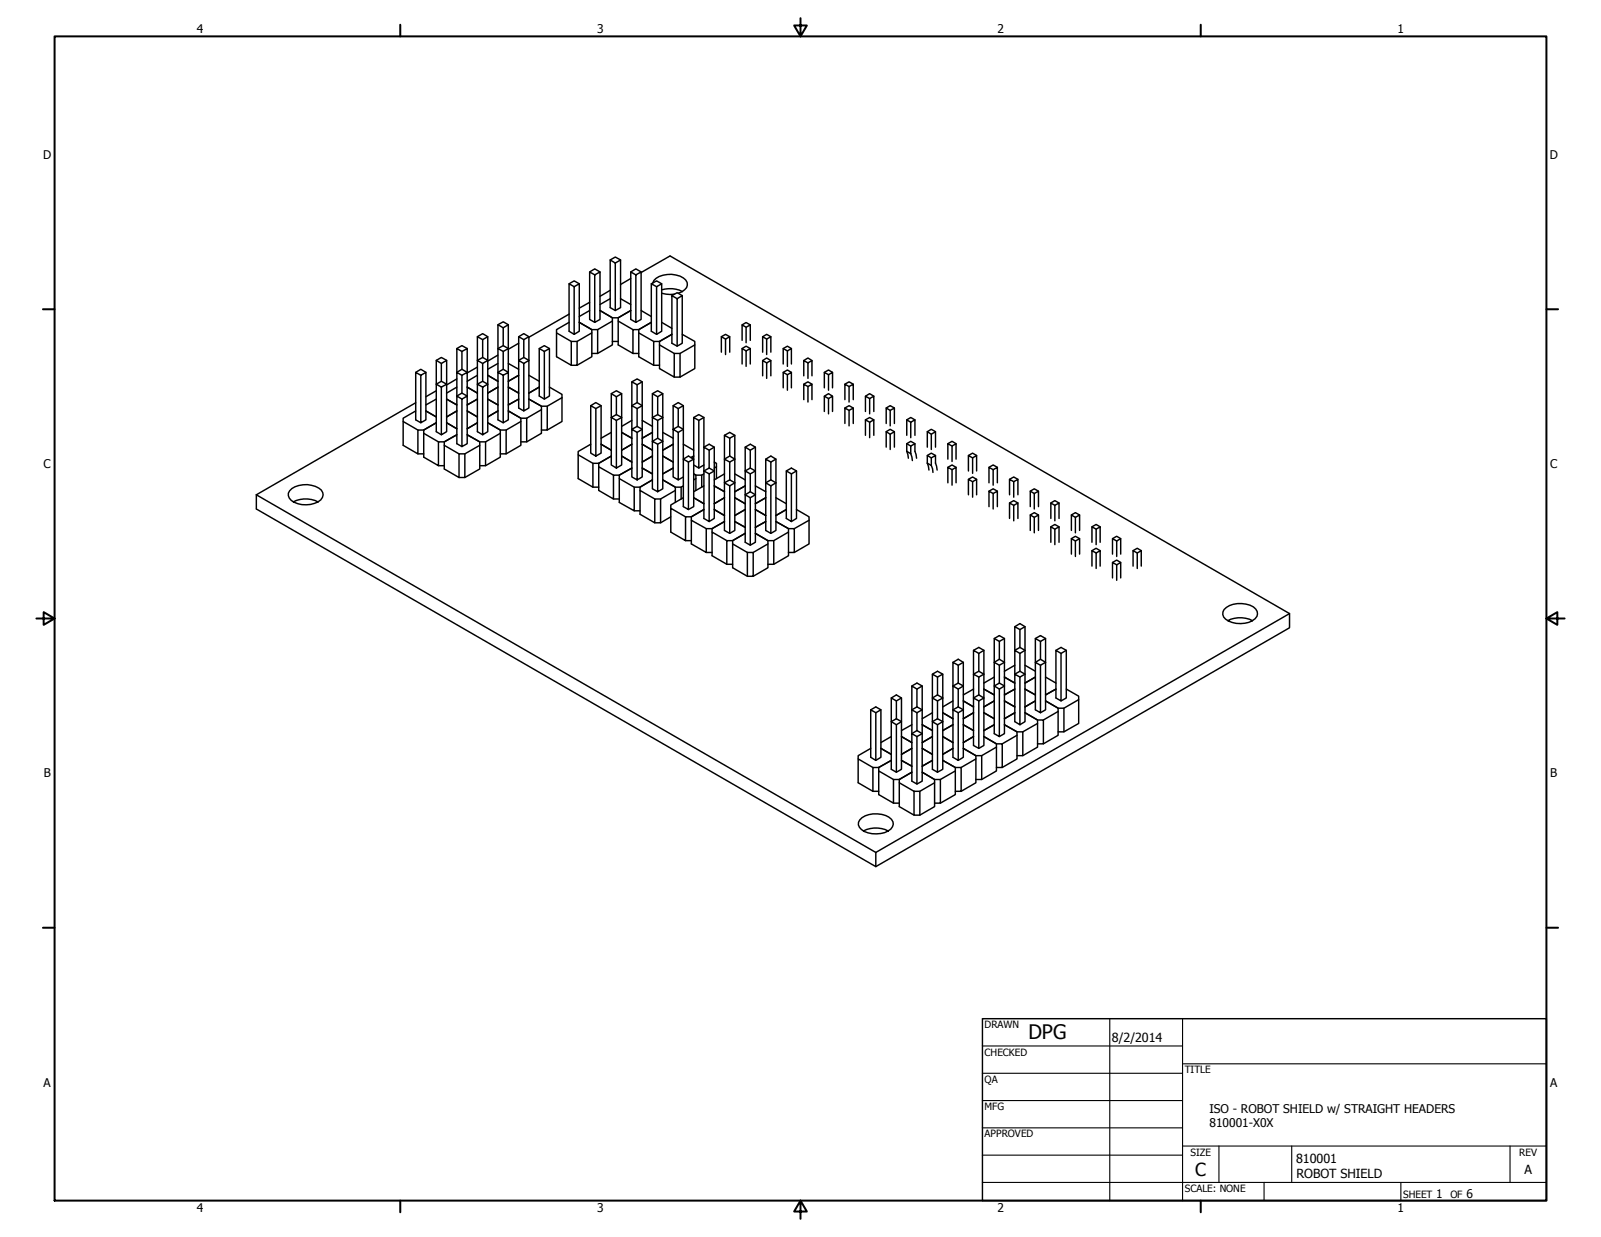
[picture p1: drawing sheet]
<svg xmlns="http://www.w3.org/2000/svg" width="559mm" height="432mm" viewBox="0 0 559 432" stroke-linecap="round" stroke-linejoin="round" font-family="sans-serif">
<!-- layer: Visible (ANSI) -->
<g fill="none" stroke="#000" stroke-width=".51">
<path d="M198.6 99.1l1.8-1.1 1.8 1.1M205.8 94.9l1.8-1 1.8 1M207.6 95.9l1.8-1v16.6l-1.8 1zM207.6 95.9l-1.8-1v16.6l1.8 1M213 90.7l1.8-1 1.8 1M214.8 91.8l1.8-1.1v16.7l-1.8 1zM214.8 91.8l-1.8-1.1v16.7l1.8 1M220.2 94.9l1.7-1 1.9 1M220.2 97.2l-3.6 2.1M221.9 95.9l1.9-1v16.6l-1.9 1zM221.9 95.9l-1.7-1v16.6l1.7 1M223.8 95.1l10.1-5.8 216.2 124.9v4.9l-144.4 83.4"/>
<path d="M227.3 99.1l1.9-1.1 1.7 1.1M227.8 98.8a4.3 4.3 0 0 1 3.6-2.7 8.7 8.7 0 0 1 7.9 1.6 2.59 2.59 0 0 1-1.3 4.2l-1.3 .5M166.6 117.5l1.9-1 1.7 1M168.5 118.6l-1.9-1.1v8.3l1.9-1 1.7 1v-8.3l-1.7 1.1v6.2M173.8 113.3l1.8-1 1.8 1M175.6 114.4l-1.8-1.1v8.4l1.8-1.1 1.8 1.1v-8.4l-1.8 1.1v6.2M181 117.5l1.8-1 1.8 1M181 119.8l-3.6 2.1M182.8 118.6l-1.8-1.1v8.3l1.8-1 1.8 1v-8.3l-1.8 1.1v6.2M194.2 116.2l5.2 3M198.6 112.5l-4.4 2.6v9.4l5.2 3v-8.3h2M198.6 109.7l-14 8"/>
<path d="M200.4 100.1l1.8-1v16.5l-1.8 1.1zM200.4 100.1l-1.8-1v16.5l1.8 1.1M205.8 105.5l-3.6 2.1M205.8 108.4l-3.6 2.1M206.6 116.2l-5.2 3v8.3h-2M208.6 115.1h-2l-4.4-2.6 4.4 2.6v9.4l-5.2 3M213 101.3l-3.6 2.1M213 104.3l-3.6 2M213.7 112.1l-5.1 3v8.3h-2M213.7 119.2h2.1M215.8 112.1l5.1 3M216.6 104.3l3.6 2"/>
<path d="M222.9 116.2l5.3 3M223.8 108.4l3.5 2.1M229.2 100.1l1.7-1v16.5l-1.7 1.1zM229.2 100.1l-1.9-1v16.5l1.9 1.1M230.9 101.2a9.7 9.7 0 0 1 7.3 .6M230.9 102.4l3 .4 1.6-.1M230.9 112.5l3.6 2.1M234.5 103.2l1.8-1 1.8 1M236.3 104.3l1.8-1.1v16.6l-1.8 1zM236.3 104.3l-1.8-1.1v16.6l1.8 1M238.1 116.7l4.4 2.5v9.5l-5.1 2.9M251.8 117.5l1.4-.8 1.5 .8"/>
<path d="M253.2 118.4l-1.4-.9v5.4M259 113.4l1.4-.8 1.5 .8M260.4 114.2l-1.4-.8v5.4M261.9 118.8v-5.4l-1.5 .8v5.4M266.2 117.5l1.4-.8 1.4 .8M267.6 118.4l-1.4-.9v5.4M145.1 130l1.8-1.1 1.8 1.1M146.9 131l1.8-1v16.6l-1.8 1zM146.9 131l-1.8-1v16.6l1.8 1M152.3 125.8l1.8-1 1.8 1M152.3 136.4l-3.6 2.1M152.3 139.3l-3.6 2.1"/>
<path d="M154.1 126.9l-1.8-1.1v8.3l1.8-1 1.8 1v-8.3l-1.8 1.1v6.2M154.1 135.1l1.8-1v16.6l-1.8 1.1zM154.1 135.1l-1.8-1v16.6l1.8 1.1M155.9 139.3l3.5 2.1M159.4 121.7l1.8-1.1 1.9 1.1M159.4 132.3l-3.5 2.1M159.4 135.1l-3.5 2.1M161.2 122.7l-1.8-1v8.3l1.8-1.1 1.9 1.1v-8.3l-1.9 1v6.2M161.2 131l-1.8-1v8.2l1.8-1 1.9 1v-8.2l-1.9 1v6.2M161.2 139.3l1.9-1.1v16.7l-1.9 1zM161.2 139.3l-1.8-1.1v16.7l1.8 1M163.1 135.1l3.5 2.1"/>
<path d="M166.6 128.1l-3.5 2.1M166.6 139.3l-3.5 2.1M166.6 131l-3.5 2.1M168.5 126.9l-1.9-1.1v8.3l1.9-1 1.7 1v-8.3l-1.7 1.1v6.2M168.5 135.1l1.7-1v16.6l-1.7 1.1zM168.5 135.1l-1.9-1v16.6l1.9 1.1M170.2 131l3.6 2.1M170.2 139.3l3.6 2.1M173.8 124l-3.6 2M173.8 135.1l-3.6 2.1M173.8 126.9l-3.6 2M175.6 122.7l-1.8-1v8.3l1.8-1.1 1.8 1.1v-8.3l-1.8 1v6.2"/>
<path d="M175.6 131l1.8-1v16.6l-1.8 1zM175.6 131l-1.8-1v16.6l1.8 1M177.4 126.9l3.6 2M177.4 135.1l3.6 2.1M181 131l-3.6 2.1M181 139.3l-3.6 2.1M182.8 126.9l1.8-1.1v16.6l-1.8 1zM182.8 126.9l-1.8-1.1v16.6l1.8 1M184.6 131l3.6 2.1M188.2 121.7l1.8-1.1 1.8 1.1M188.2 135.1l-3.6 2.1M190 122.7l1.8-1v16.5l-1.8 1.1z"/>
<path d="M190 122.7l-1.8-1v16.5l1.8 1.1M191.8 135.1l4.4 2.6v9.4l-5.2 3M196.2 138.8l-5.2 3v8.3h-2M208.6 123.4l5.1-3v-9.5l-4.3-2.5 4.3 2.5h2.1l4.4-2.5-4.4 2.5v9.5l5.1 3v-8.3h2l4.4-2.6-4.4 2.6v9.4l5.3 3v-8.3h2l4.3-2.5-4.3 2.5v9.5l5.1 2.9v-8.2h2.1M213.4 137.4l1.7-1 1.9 1v8.3l-1.9 1M217 137.4l-1.9 1.1M220.5 133.3l1.9-1 1.8 1v8.3l-1.8 1M220.9 123.4h2M224.2 133.3l-1.8 1M227.7 137.4l1.9-1 1.7 1v8.3l-1.7 1M228.2 127.5h2M230.2 120.4l5.1 3"/>
<path d="M231.3 137.4l-1.7 1.1M242.5 120.4l-5.1 3v8.2h-2.1M254.7 122.9v-5.4l-1.5 .9v5.4M259 121.7l1.4-.9 1.5 .9M260.4 122.5l-1.4-.8v5.4M261.9 127.1v-5.4l-1.5 .8v5.4M266.2 125.9l1.4-.9 1.4 .9M267.6 126.7l-1.4-.8v5.3M269 122.9v-5.4l-1.4 .9v5.4M269 131.2v-5.3l-1.4 .8v5.4M273.4 121.7l1.4-.9 1.4 .9M273.4 130l1.4-.8 1.4 .8"/>
<path d="M274.8 122.5l-1.4-.8v5.4M274.8 130.8l-1.4-.8v5.4M276.2 127.1v-5.4l-1.4 .8v5.4M276.2 135.4v-5.4l-1.4 .8v5.4M280.5 125.9l1.5-.9 1.4 .9M280.5 134.1l1.5-.8 1.4 .8M282 126.7l-1.5-.8v5.3M282 134.9l-1.5-.8v5.4M283.4 131.2v-5.3l-1.4 .8v5.4M283.4 139.5v-5.4l-1.4 .8v5.4M287.7 130l1.5-.8 1.4 .8M287.7 138.3l1.5-.9 1.4 .9"/>
<path d="M289.2 130.8l-1.5-.8v5.4M289.2 139.1l-1.5-.8v5.3M290.6 135.4v-5.4l-1.4 .8v5.4M294.9 134.1l1.5-.8 1.4 .8M296.4 134.9l-1.5-.8v5.4M297.8 139.5v-5.4l-1.4 .8v5.4M302.1 138.3l1.4-.9 1.5 .9M303.5 139.1l-1.4-.8v5.3M140.7 147.1l5.2 3M145.1 143.4l-4.4 2.6v9.4l5.2 3v-8.3h2l4.4-2.5-4.4 2.5v9.5l5.1 3v-8.4h2.1l4.3-2.4-4.3 2.4v9.5l5.1 3v-8.3h2M145.1 140.6l-55.6 32.1M145.9 158.4h2"/>
<path d="M147.9 151.3l5.1 2.9M148.7 143.4l3.6 2.1M155.1 155.4l5.1 3M155.9 147.6l3.5 2.1M159.4 143.4l-3.5 2.1M163.1 143.4l3.5 2.1M166.6 147.6l-3.5 2.1M167.4 155.4l-5.2 3v8.3h-2M169.5 154.2h-2.1l-4.3-2.4 4.3 2.4v9.5l-5.2 3M173.8 143.4l-3.6 2.1M174.6 151.3l-5.1 2.9v8.4h-2.1M176.7 150.1h-2.1l-4.4-2.5 4.4 2.5v9.5l-5.1 3"/>
<path d="M181.8 147.1l-5.1 3v8.3h-2.1M183.8 146h-2l-4.4-2.6 4.4 2.6v9.4l-5.1 3M189 143l-5.2 3v8.2h-2M191 141.8h-2l-4.4-2.5 4.4 2.5v9.5l-5.2 2.9M206.2 141.6l1.8 1v16.6l-1.8-1v-16.6l1.8-1.1 1.8 1.1v16.6l-1.8 1M206.2 155.1l-4.4 2.5v1.2M209.8 155.1l3.6 2.1M209.8 141.6l-1.8 1M213.4 150.9l-3.6 2.1M215.1 144.7v-6.2l-1.7-1.1v8.3l1.7 1v16.7l-1.7-1.1v-16.6l1.7-1 1.9 1v16.6l-1.9 1.1M217 150.9l3.5 2.1M217 159.2l3.5 2.1"/>
<path d="M220.5 146.7l-3.5 2.1M220.5 155.1l-3.5 2.1M222.4 140.5v-6.2l-1.9-1v8.3l1.9-1.1 1.8 1.1v8.3l-1.8 1M222.4 148.8v-6.2l-1.9-1v8.3l1.9 1v16.6l-1.9-1v-16.6l1.9-1.1 1.8 1.1v16.6l-1.8 1M224.2 146.7l3.5 2.1M224.2 155.1l3.5 2.1M227.7 150.9l-3.5 2.1M227.7 159.2l-3.5 2.1M229.6 144.7v-6.2l-1.9-1.1v8.3l1.9-1 1.7 1v8.4l-1.7 1M229.6 153v-6.3l-1.9-1v8.4l1.9 1v16.5l-1.9-1v-16.5l1.9-1.1 1.7 1.1v16.5l-1.7 1M231.3 159.2l3.6 2.1M231.3 150.9l3.6 2.1"/>
<path d="M234.9 141.6l1.8-1.1 1.8 1.1v8.3l-1.8 1M234.9 155.1l-3.6 2.1M236.7 148.8v-6.2l-1.8-1v8.3l1.8 1v16.6l-1.8-1v-16.6l1.8-1.1 1.8 1.1v10.4l1.8-1.1 1.8 1.1v16.5l-1.8 1.1M238.5 141.6l-1.8 1M238.5 155.1l3.6 2.1M242.1 145.7l1.8-1 1.8 1v10.4l1.8-1 1.8 1v8.3l-1.8 1v16.7l-1.8-1.1v-16.6l1.8 1M242.1 159.2l-.9 .6M245.7 145.7l-1.8 1M247.5 157.2l-1.8-1.1v8.3l1.8-1M249.3 156.1l-1.8 1.1v6.2M252.9 152l1.8-1.1 1.8 1.1v8.3l-1.8 1v6.2M254.7 153l-1.8-1v8.3l1.8-1.1"/>
<path d="M254.7 159.2l1.8 1.1v8.2l-1.8 1.1v16.6l-1.8-1v-16.7l1.8 1.1M256.5 152l-1.8 1v6.2M260.1 156.1l1.8-1 1.8 1v8.3l-1.8 1v6.2M261.9 157.2l-1.8-1.1v8.3l1.8-1M263.7 156.1l-1.8 1.1v6.2M290.6 143.6v-5.3l-1.4 .8v5.4M294.9 142.4l1.5-.8 1.4 .8M296.4 143.3l-1.5-.9v5.4M297.8 147.8v-5.4l-1.4 .9v5.4M302.1 146.6l1.4-.9 1.5 .9M303.5 147.4l-1.4-.8v5.4M305 143.6v-5.3l-1.5 .8v5.4"/>
<path d="M305 152v-5.4l-1.5 .8v5.4M309.3 142.4l1.4-.8 1.5 .8M309.3 150.7l1.4-.8 1.5 .8M310.7 143.3l-1.4-.9v5.4M310.7 151.6l-1.4-.9v5.4M312.2 147.8v-5.4l-1.5 .9v5.4M312.2 156.1v-5.4l-1.5 .9v5.3M316.5 146.6l1.4-.9 1.4 .9M316.5 157.5l.6 2.5M316.5 154.9l1.4 .8M316.5 157.5l1.4 .9M317.9 147.4l-1.4-.8v5.4"/>
<path d="M317.9 158.4v-2.7l1.4-.8v2.6l.6 2.5M317.9 158.4l.6 2.4M319.3 152v-5.4l-1.4 .8v5.4M319.3 154.9l-1.4-.8-1.4 .8v2.6M323.7 150.7l1.4-.8 1.4 .8M323.7 159l1.4 .8M325.1 151.6l-1.4-.9v5.4M326.5 156.1v-5.4l-1.4 .9v5.3M326.5 159l-1.4-.8-1.4 .8v2.7M330.8 154.9l1.5-.8 1.4 .8M332.3 155.7l-1.5-.8v5.4M338 159l1.5-.8 1.4 .8"/>
<path d="M339.5 159.8l-1.5-.8v5.4M89.5 172.7v5l216.2 124.8v-4.9l144.4-83.4M89.5 172.7l216.2 124.9M102.4 175.2a9.5 9.5 0 0 1 8.6 0 8.4 8.4 0 0 1-10-1.3 2.31 2.31 0 0 1 .9-3.3 8.8 8.8 0 0 1 10.2 .5 2.56 2.56 0 0 1-1.1 4.1M153 162.6h2.1M206.9 161.7l-5.1-2.9v8.3l5.1 3v-8.4h2.1l4.4-2.5-4.4 2.5v1.2M206.9 170.1h2.1M214.1 165.9l-5.1-3v8.3l5.1 3v-8.3h2.1l4.3-2.5-4.3 2.5v1.2M214.1 174.2h2.1M221.4 170.1l-5.2-3v8.3l5.2 2.9v-8.2h2l4.3-2.6-4.3 2.6v1.1M221.4 178.3h2M224.2 163.4l3.5 2"/>
<path d="M228.5 174.2l-5.1-3v8.3l5.1 3v-8.3h2.1M234.9 163.4l-3.6 2M235.7 171.2l-5.1 3v8.3h-2.1M237.7 174.2v-4.1h-2l-4.4-2.6 4.4 2.6v5.3M238.5 173.7l-4.4 2.6v1.1M238.5 169.6l-.8 .5M238.5 166.5l-1.8 1M240.3 161.3l-1.8-1v16.5l1.8 1.1v-16.6l1.8-1v-14.6l1.8 1v16.7l-1.8-1.1M242.1 173.7l3.6 2.1M242.9 167.1l-.8 .4M244.9 170.1v-4.2h-2l-.8-.5 .8 .5v5.3M245.7 162.3l-1.8 1.1"/>
<path d="M245.7 165.4l-.8 .5M245.7 169.6l-3.6 2M247.5 163.4l1.8 1v16.6l-1.8 1.1M249.3 161.3l.8 .4v5.4M249.3 169.6l3.6 2M249.3 177.9l3.6 2.1M250.1 162.9l-.8 .5M252.9 165.4l-3.6 2.1M252.9 173.7l-3.6 2.1M254.7 161.3l-1.8-1v8.2l1.8-1M254.7 167.5l1.8 1v16.7l-1.8 1M256.5 173.7l3.6 2.1"/>
<path d="M256.5 165.4l3.6 2.1M260.1 169.6l-3.6 2M260.1 177.9l-3.6 2.1M261.9 163.4l1.8 1v8.3l-1.8 1v16.6l-1.8-1v-16.6l1.8 1M261.9 165.4l-1.8-1v8.3l1.8-1.1M261.9 171.6l1.8 1.1v16.6l-1.8 1M263.7 177.9l3.6 2.1M263.7 169.6l3.6 2M267.3 160.3l1.7-1.1 1.8 1.1v8.2l-1.8 1.1v16.6l-1.7-1v-16.7l1.7 1.1M267.3 173.7l-3.6 2.1M269 161.3l-1.7-1v8.2l1.7-1M269 167.5l1.8 1v16.7l-1.8 1"/>
<path d="M270.8 160.3l-1.8 1v6.2M270.8 173.7l3.6 2.1M274.4 164.4l1.8-1 1.8 1v16.6l-1.8 1.1M274.4 177.9l-3.6 2.1M278 164.4l-1.8 1v16.7l-1.8-1.1v-16.6l1.8 1M278 177.9l4.4 2.5v9.5l-5.2 2.9M323.7 161.7l.5 2.4M323.7 161.7l1.4 .8M325.1 162.5v-2.7l1.4-.8v2.7l.6 2.4M325.1 162.5l.5 2.4M330.8 163.1l1.5-.8 1.4 .8M332.3 164l-1.5-.9v5.4"/>
<path d="M333.7 160.3v-5.4l-1.4 .8v5.4M333.7 168.5v-5.4l-1.4 .9v5.4M338 167.3l1.5-.8 1.4 .8M339.5 168.1l-1.5-.8v5.4M340.9 164.4v-5.4l-1.4 .8v5.4M340.9 172.7v-5.4l-1.4 .8v5.4M345.2 163.1l1.4-.8 1.5 .8M345.2 171.4l1.4-.8 1.5 .8M346.6 164l-1.4-.9v5.4M346.6 172.3l-1.4-.9v5.4M348.1 168.5v-5.4l-1.5 .9v5.4M348.1 176.8v-5.4l-1.5 .9v5.4"/>
<path d="M352.4 167.3l1.4-.8 1.5 .8M352.4 175.6l1.4-.8 1.5 .8M353.8 168.1l-1.4-.8v5.4M353.8 176.4l-1.4-.8v5.4M355.3 172.7v-5.4l-1.5 .8v5.4M359.6 171.4l1.4-.8 1.5 .8M359.6 179.8l1.4-.9 1.5 .9M361 172.3l-1.4-.9v5.4M362.5 176.8v-5.4l-1.5 .9v5.4M366.8 175.6l1.4-.8 1.4 .8M368.2 176.4l-1.4-.8v5.4M374 179.8l1.3-.9 1.5 .9"/>
<path d="M234.1 180.4l-3.5 2.1M239.3 180.4l-5.2-3v8.3l5.2 3v-8.3h2l4.4-2.5-4.4 2.5v1.2M239.3 188.7h2M246.5 184.5l-5.2-2.9v8.3l5.2 2.9v-8.3h2l4.4-2.4-4.4 2.4v1.2M246.5 192.8h2M253.7 188.7l-5.2-3v8.3l5.2 3v-8.3h2l4.4-2.5-4.4 2.5v1.2M253.7 197h2M256.5 182.1l3.6 2M260.9 192.8h2v8.4h-2zM260.9 192.8l-5.2-2.9v8.3l5.2 3M267.3 182.1l-3.6 2M268 197h2.1v-8.3h-2.1l-4.3-2.5 4.3 2.5v9.5l-5.1 3"/>
<path d="M268 189.9l-5.1 2.9M275.2 192.8h2v-8.3h-2l-4.4-2.4 4.4 2.4v9.5l-5.1 3M275.2 185.7l-5.1 3M282.4 181.6l-5.2 2.9M355.3 181v-5.4l-1.5 .8v5.4M361 180.6l-1.4-.8v5.4M362.5 185.2v-5.4l-1.5 .8v5.4M366.8 183.9l1.4-.8 1.4 .8M368.2 184.7l-1.4-.8v5.4M369.6 181v-5.4l-1.4 .8v5.4M369.6 189.3v-5.4l-1.4 .8v5.4M374 188l1.3-.8 1.5 .8"/>
<path d="M375.3 180.6l-1.3-.8v5.4M375.3 188.8l-1.3-.8v5.4M376.8 185.2v-5.4l-1.5 .8v5.4M376.8 193.4v-5.4l-1.5 .8v5.4M381.1 183.9l1.5-.8 1.4 .8M381.1 192.2l1.5-.8 1.4 .8M382.6 184.7l-1.5-.8v5.4M382.6 193l-1.5-.8v5.4M384 189.3v-5.4l-1.4 .8v5.4M384 197.6v-5.4l-1.4 .8v5.4M388.3 188l1.5-.8 1.4 .8M388.3 196.3l1.5-.8 1.4 .8"/>
<path d="M389.8 188.8l-1.5-.8v5.4M389.8 197.2l-1.5-.9v5.4M391.2 193.4v-5.4l-1.4 .8v5.4M395.5 192.2l1.4-.8 1.4 .8M396.9 193l-1.4-.8v5.4M398.3 197.6v-5.4l-1.4 .8v5.4M354.2 218.8l1.8-1.1 1.8 1.1v8.2l-1.8 1.1v6.2M356 219.8l-1.8-1v8.2l1.8-1M357.8 218.8l-1.8 1v6.2M391.2 201.7v-5.4l-1.4 .9v5.4M428.6 216.7a9.4 9.4 0 0 1 8.5 0 8.6 8.6 0 0 1-10-1.3 2.46 2.46 0 0 1 1-3.4 8.8 8.8 0 0 1 10.2 .6 2.5 2.5 0 0 1-1.2 4.1M318.3 239.5l1.7-1.1 1.9 1.1v8.3l-1.9 1v6.2"/>
<path d="M321.9 239.5l-1.9 1v6.3M325.4 235.3l1.8-1 1.9 1v8.3l-1.9 1.1v6.2M327.2 236.3l-1.8-1v8.3l1.8-1M329.1 235.3l-1.9 1v6.3M332.6 231.2l1.9-1.1 1.7 1.1v8.3l-1.7 1v6.3M334.5 232.2l-1.9-1v8.3l1.9-1.1M334.5 238.4l1.7 1.1v8.3l-1.7 1v16.6l-1.9-1v-16.6l1.9 1M336.2 231.2l-1.7 1v6.2M339.8 227l1.8-1 1.8 1v8.3l-1.8 1v6.3M341.6 228.1l-1.8-1.1v8.3l1.8-1M341.6 234.3l1.8 1v8.3l-1.8 1.1v16.5l-1.8-1v-16.6l1.8 1.1M341.6 236.3l-1.8-1v8.3l1.8-1"/>
<path d="M343.4 227l-1.8 1.1v6.2M347 222.9l1.8-1 1.8 1v8.3l-1.8 1v6.2M347 236.3l-3.6 2.1M348.8 223.9l-1.8-1v8.3l1.8-1.1M348.8 230.1l1.8 1.1v8.3l-1.8 1v16.6l-1.8-1v-16.6l1.8 1M348.8 232.2l-1.8-1v8.3l1.8-1.1M348.8 238.4l1.8 1.1v16.6l-1.8 1M350.6 222.9l-1.8 1v6.2M350.6 236.3l3.6 2.1M354.2 232.2l-3.6 2.1M356 226l1.8 1v8.3l-1.8 1v16.7l-1.8-1.1v-16.6l1.8 1M356 228.1l-1.8-1.1v8.3l1.8-1"/>
<path d="M356 234.3l1.8 1v16.6l-1.8 1.1M357.8 232.2l3.6 2.1M361.4 222.9l1.8-1 1.7 1v8.3l-1.7 1v16.6l-1.8-1v-16.6l1.8 1M361.4 236.3l-3.6 2.1M363.2 223.9l-1.8-1v8.3l1.8-1.1M363.2 230.1l1.7 1.1v16.6l-1.7 1M364.9 222.9l-1.7 1v6.2M364.9 236.3l3.7 2.1M368.6 227l1.7-1 1.9 1v16.6l-1.9 1.1M372.2 227l-1.9 1.1v16.6l-1.7-1.1v-16.6l1.7 1.1M303.9 247.8l1.8-1 1.8 1v16.6l-1.8 1M307.5 247.8l-1.8 1v16.6l-1.8-1v-16.6l1.8 1"/>
<path d="M311.1 243.6l1.8-1 1.7 1v8.3l-1.7 1.1v16.6l-1.8-1.1v-16.6l1.8 1.1M311.1 257.1l-3.6 2.1M312.9 244.7l-1.8-1.1v8.3l1.8-1M312.9 250.9l1.7 1v16.6l-1.7 1.1M314.6 243.6l-1.7 1.1v6.2M314.6 257.1l3.7 2.1M318.3 253l-3.7 2M320 240.5l-1.7-1v8.3l1.7-1M320 246.8l1.9 1v8.3l-1.9 1v16.6l-1.7-1v-16.6l1.7 1M320 248.8l-1.7-1v8.3l1.7-1.1M320 255l1.9 1.1v16.6l-1.9 1M321.9 253l3.5 2"/>
<path d="M325.4 248.8l-3.5 2.1M325.4 257.1l-3.5 2.1M327.2 242.6l1.9 1v8.3l-1.9 1.1v16.6l-1.8-1.1v-16.6l1.8 1.1M327.2 244.7l-1.8-1.1v8.3l1.8-1M327.2 250.9l1.9 1v16.6l-1.9 1.1M329.1 248.8l3.5 2.1M329.1 257.1l3.5 2.1M332.6 244.7l-3.5 2.1M332.6 253l-3.5 2M334.5 240.5l-1.9-1v8.3l1.9-1M334.5 246.8l1.7 1v16.6l-1.7 1M336.2 244.7l3.6 2.1"/>
<path d="M336.2 253l3.6 2M339.8 240.5l-3.6 2.1M339.8 248.8l-3.6 2.1M339.8 257.1l-3.6 2.1M341.6 242.6l1.8 1v16.6l-1.8 1M343.4 240.5l3.6 2.1M343.4 248.8l3.6 2.1M347 244.7l-3.6 2.1M347 253l-3.6 2M350.6 244.7l3.6 2.1M354.2 240.5l-3.6 2.1M354.2 248.8l-3.6 2.1"/>
<path d="M355 256.7l-5.2 3M357.8 240.5l3.6 2.1M361.4 244.7l-3.6 2.1M362.1 259.7h2.1v-8.4h-2.1l-4.3-2.5 4.3 2.5v9.5l-5.1 3M362.1 252.5l-5.1 3M368.6 240.5l-3.7 2.1M369.3 255.5h2v-8.3h-2l-4.4-2.5 4.4 2.5v9.5l-5.1 3M369.3 248.3l-5.1 3M372.2 240.5l4.3 2.5v9.5l-5.2 3M376.5 244.2l-5.2 3M303.9 261.2l-4.4 2.6v1.1M304.7 267.9l-5.2-3v8.3l5.2 3v-8.3h2l4.4-2.5-4.4 2.5v1.2"/>
<path d="M304.7 276.2h2M307.5 261.2l3.6 2.1M311.8 272.1l-5.1-3v8.3l5.1 3v-8.3h2.1l4.4-2.5-4.4 2.5v1.1M314.6 265.4l3.7 2.1M318.3 261.2l-3.7 2.1M319 276.2h2.1v8.3h-2.1zM319 276.2l-5.1-3v8.4l5.1 2.9M321.9 261.2l3.5 2.1M325.4 265.4l-3.5 2.1M326.2 273.2l-5.1 3M332.6 261.2l-3.5 2.1M333.4 276.2h2.1v-8.3h-2.1l-4.3-2.5 4.3 2.5v9.5l-5.2 3"/>
<path d="M333.4 269.1l-5.2 3M340.6 272.1h2v-8.3h-2l-4.4-2.6 4.4 2.6v9.4l-5.1 3M340.6 264.9l-5.1 3M347.8 267.9h2v-8.2h-2l-4.4-2.6 4.4 2.6v9.4l-5.2 3M347.8 260.8l-5.2 3M355 263.8h2v-8.3h-2l-4.4-2.5 4.4 2.5v9.4l-5.2 3M301.4 290.1a9.5 9.5 0 0 1 8.6 0 8.5 8.5 0 0 1-10-1.3 2.37 2.37 0 0 1 .9-3.4 8.9 8.9 0 0 1 10.2 .6 2.5 2.5 0 0 1-1.1 4.1M311.8 280.4h2.1M326.2 280.4h2v-8.3h-2l-4.3-2.5 4.3 2.5v9.5l-5.1 2.9"/>
</g>
<!-- layer: Border (ANSI) -->
<g fill="none" stroke="#000" stroke-width=".7">
<path d="M19 12.7h520.8v406.4h-520.8zM139.7 8.6v4.1M279.4 6.3v6.4l-2.2-3.8h4.4l-2.2 3.8M419.1 8.6v4.1M15 107.9h4M539.8 107.9h4M12.7 215.9h6.3l-3.8-2.2v4.4l3.8-2.2M539.8 215.9l3.8 2.2v-4.4l-3.8 2.2h6.3M15 323.8h4M539.8 323.8h4M139.7 419.1v4.1M279.4 419.1l2.2 3.8h-4.4l2.2-3.8v6.3"/>
<path d="M419.1 419.1v4.1"/>
</g>
<!-- layer: Title (ANSI) -->
<g fill="none" stroke="#000" stroke-width=".38">
<path d="M387.3 355.6v63.5M412.7 355.6v63.5M342.9 365.1h69.8M342.9 374.6h69.8M412.7 371.3h127.1M342.9 384.2h69.8M342.9 393.7h69.8M342.9 412.7h196.9M342.9 403.2h69.8M412.7 400h127.1M425.4 400v12.7M441.2 412.7v6.4"/>
<path d="M450.8 400v12.7M488.9 412.7v6.4M527 400v12.7"/>
</g>
<path d="M342.9 355.6h196.9v63.5h-196.9z" fill="none" stroke="#000" stroke-width=".51"/>
<text font-size="7" x="359" y="362.6">DPG</text>
<text font-size="6.3" x="417.2" y="410.6">C</text>
<g font-size="4.4">
<text x="388.1" y="363.7">8/2/2014</text>
<text x="452.4" y="406">810001</text>
<text x="452.5" y="411.2">ROBOT SHIELD</text>
<text x="532.1" y="409.9">A</text>
</g>
<g font-size="4.2">
<text x="68.7" y="11.7">4</text>
<text x="208.4" y="11.7">3</text>
<text x="348.1" y="11.7">2</text>
<text x="487.8" y="11.7">1</text>
<text x="15.1" y="55.5">D</text>
<text x="540.9" y="55.5">D</text>
<text x="15.2" y="163.4">C</text>
<text x="541" y="163.4">C</text>
<text x="15.3" y="271.4">B</text>
<text x="541.1" y="271.4">B</text>
<text x="15.2" y="379.3">A</text>
<text x="541" y="379.3">A</text>
<text x="422.1" y="388.6">ISO - ROBOT SHIELD w/ STRAIGHT HEADERS</text>
<text x="422.1" y="393.6">810001-X0X</text>
<text x="501.3" y="418.3">1</text>
<text x="511.8" y="418.3">6</text>
<text x="68.7" y="423.2">4</text>
<text x="208.4" y="423.2">3</text>
<text x="348.1" y="423.2">2</text>
<text x="487.8" y="423.2">1</text>
</g>
<g font-size="3.5">
<text x="343.7" y="358.9">DRAWN</text>
<text x="343.7" y="368.5">CHECKED</text>
<text x="413.5" y="374.6">TITLE</text>
<text x="343.7" y="378">QA</text>
<text x="343.7" y="387.5">MFG</text>
<text x="343.7" y="397.1">APPROVED</text>
<text x="415.5" y="403.4">SIZE</text>
<text x="530.3" y="403.4">REV</text>
<text x="413.5" y="416.1">SCALE: NONE</text>
<text x="489.7" y="418.3">SHEET</text>
<text x="506.2" y="418.3">OF</text>
</g>
</svg>
